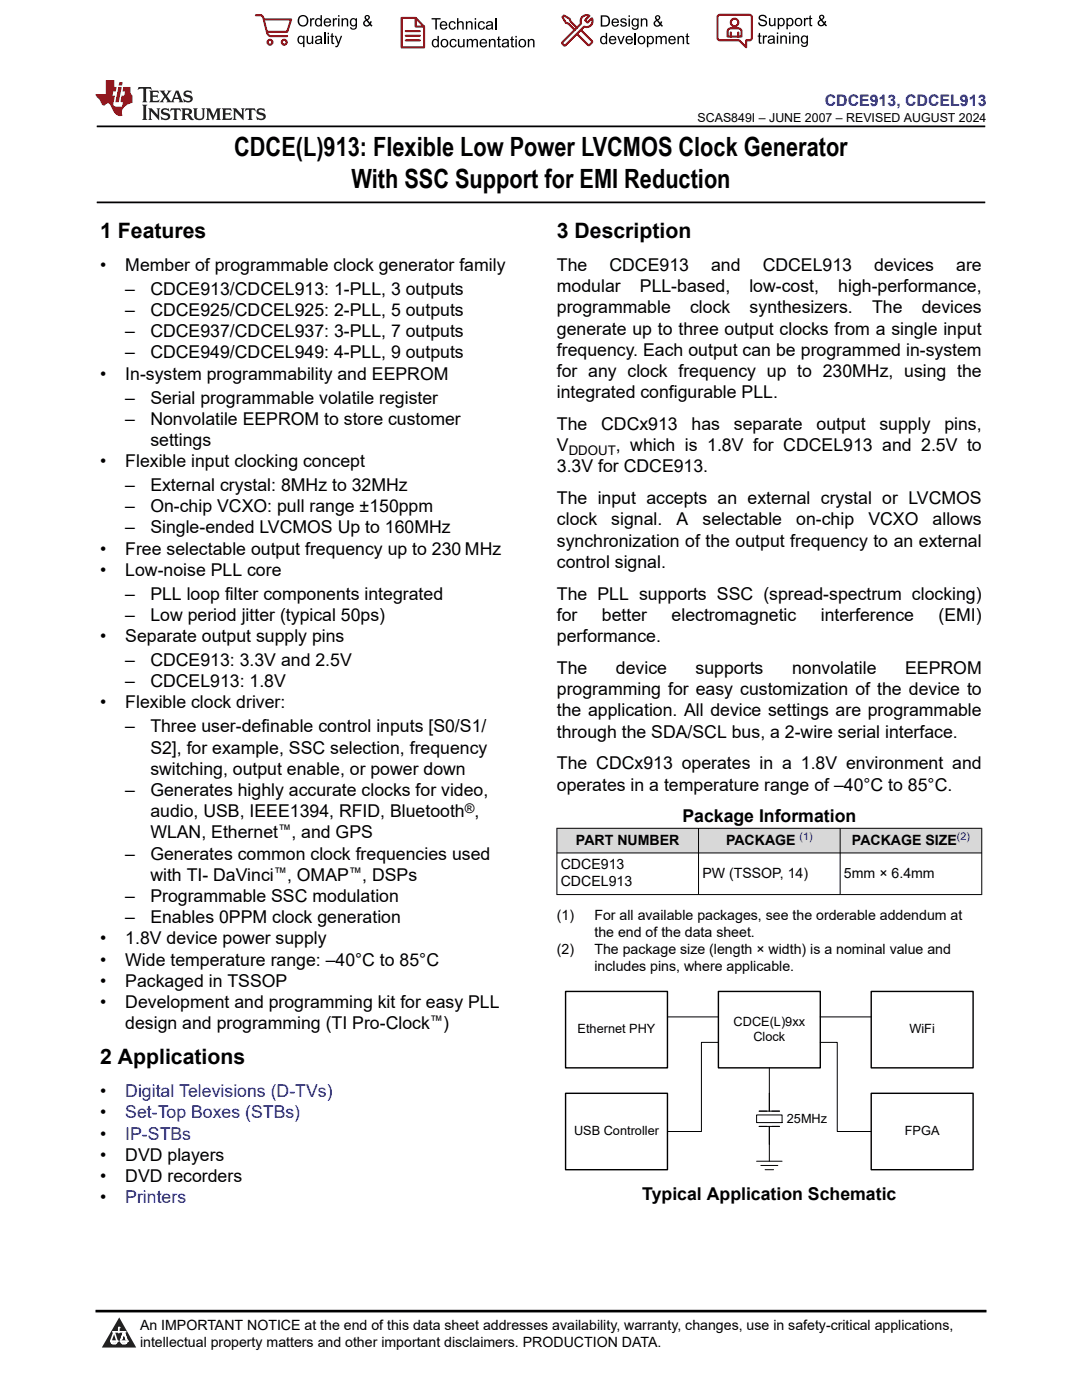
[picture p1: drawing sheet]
<svg xmlns="http://www.w3.org/2000/svg" width="216mm" height="279mm" viewBox="0 0 216 279" stroke-linecap="round" stroke-linejoin="round" font-family="sans-serif">
<path d="M19.3 25.2h177.3M19.3 40.4h177.3" fill="none" stroke="#000" stroke-width=".35"/>
<g fill="#d8d8d8">
<path d="M111.1 165.3h84.8v4.9h-84.8z" fill-rule="evenodd"/>
<path d="M111.2 165.4h28.1v4.8h-28.1z" fill-rule="evenodd"/>
<path d="M139.4 165.4h28.2v4.8h-28.2z" fill-rule="evenodd"/>
<path d="M167.7 165.4h28.1v4.8h-28.1z" fill-rule="evenodd"/>
</g>
<path d="M111.1 165.3h84.9M111.1 170.2h84.9M111.1 178.5h84.9M111.1 165.2v13.4M139.4 165.2v13.4M167.6 165.2v13.4M195.9 165.2v13.4" fill="none" stroke="#000" stroke-width=".2"/>
<path d="M143.3 197.9h20.4v15.2h-20.4z" fill-rule="evenodd" fill="#fff"/>
<path d="M143.3 197.9h20.4v15.2h-20.4z" fill="none" stroke="#000" stroke-width=".28"/>
<path d="M153.5 213.1v5.1zM153.5 218.2v3.6M151 222.5h5.1v1.5h-5.1zM151 231.7h5.1M151.5 221.8h4M151.5 224.8h4M151.8 232.6h3.4M152.7 233.4h1.7M153.5 224.8v6.9" fill="none" stroke="#000" stroke-width=".2"/>
<path d="M112.9 197.9h20.3v15.2h-20.3z" fill-rule="evenodd" fill="#fff"/>
<path d="M112.9 197.9h20.3v15.2h-20.3z" fill="none" stroke="#000" stroke-width=".28"/>
<path d="M112.9 218.2h20.3v15.2h-20.3z" fill-rule="evenodd" fill="#fff"/>
<path d="M112.9 218.2h20.3v15.2h-20.3z" fill="none" stroke="#000" stroke-width=".28"/>
<path d="M173.8 197.9h20.4v15.2h-20.4z" fill-rule="evenodd" fill="#fff"/>
<path d="M173.8 197.9h20.4v15.2h-20.4z" fill="none" stroke="#000" stroke-width=".28"/>
<path d="M173.8 218.2h20.4v15.2h-20.4z" fill-rule="evenodd" fill="#fff"/>
<path d="M173.8 218.2h20.4v15.2h-20.4z" fill="none" stroke="#000" stroke-width=".28"/>
<path d="M133.2 202.9h10.1M143.3 208h-3.3v17.8h-6.8M163.7 208h3.4v17.8h6.7M163.7 202.9h10.1" fill="none" stroke="#000" stroke-width=".2"/>
<path d="M0 0h215.9v23.8h-215.9z" fill-rule="evenodd" fill="#fff"/>
<path d="M27.7 17.4l-.2 .6 .5-.3h.6v.2v2.1l-.2 .4h1l-.2-.4v-2.1v-.2h.5l.5 .3-.1-.6zM29.8 18.1l.2 .4v1.5l-.2 .4h1.9l.1-.6a1.08 1.08 0 0 1-1.3 .2v-.7h.6l.4 .2v-.6l-.4 .2h-.6v-.6l.2-.1a1 1 0 0 1 1 .2l-.1-.5zM31.8 18.1l1 1.1-1 1.2h.9l-.2-.2 .4-.7 .5 .7-.2 .2h1.6l-.2-.2 .1-.4h1l.1 .4-.1 .2h.9l-.2-.3-.8-2h-.5l-1 2.2-.8-1.1 .9-1.1h-.8l.2 .2-.5 .7-.3-.7 .1-.2zM35.2 18.5l.4 1h-.8zM36.8 18.2a.65 .65 0 0 0-.2 .8 .65 .65 0 0 0 .6 .4l.7 .2 .1 .2a.79 .79 0 0 1-.7 .4 .79 .79 0 0 1-.7-.5l.1 .7 .2-.1a.93 .93 0 0 0 1.1 .1 .93 .93 0 0 0 .4-1 1.46 1.46 0 0 0-1.2-.6l-.1-.3a1.09 1.09 0 0 1 1.2 .2l-.2-.6-.1 .1-.6-.2zM28.4 20.9l.2 .4v2.3l-.2 .3h1l-.2-.3v-2.3l.2-.4zM29.6 21.6l.2 .4v1.6l-.2 .3h.8l-.3-.3v-1.4l1.7 1.8v-2l.2-.4h-.8l.2 .2 .1 1.1-1.2-1.3zM32.3 21.8a.65 .65 0 0 0-.2 .7 .65 .65 0 0 0 .7 .4l.6 .2 .1 .2a.79 .79 0 0 1-.7 .4 .79 .79 0 0 1-.7-.5l.1 .7 .2-.1a.93 .93 0 0 0 1.1 .1 .93 .93 0 0 0 .4-.9 1.46 1.46 0 0 0-1.2-.6l-.1-.4a1.09 1.09 0 0 1 1.2 .2l-.2-.6-.1 .1-.6-.1zM34.1 21.6l-.1 .7a.63 .63 0 0 1 .7-.4l.1 1.7-.3 .3h1l-.2-.3v-1.7a.66 .66 0 0 1 .8 .4l-.1-.7zM36.2 21.6l.2 .4v1.6l-.2 .3h.9l-.2-.2v-.7h.5l.1 .2a.79 .79 0 0 0 1.2 .6l-1-.9a.61 .61 0 0 0 .6-.6 .61 .61 0 0 0-.5-.6zM36.9 21.9h.2a.47 .47 0 0 1 .5 .1 .47 .47 0 0 1 .1 .5l-.2 .2h-.6zM38.5 21.6l.2 .2a2.27 2.27 0 0 0 .4 2 1.04 1.04 0 0 0 1.7-.7v-1.3l.2-.2h-.8l.2 .4v1.1a.6 .6 0 0 1-.6 .6 .6 .6 0 0 1-.6-.6v-1.1l.3-.4zM41.1 21.6l.2 .4v1.6l-.2 .3h.7l-.2-.3v-1.5l.9 1.9 .8-1.9v1.5l-.2 .3h1l-.3-.3v-1.6l.3-.4h-.8l-.7 1.5-.7-1.5zM44.3 21.6l.2 .4v1.6l-.2 .3h1.9l.1-.5a1.09 1.09 0 0 1-1.3 .1v-.6h.6l.4 .1v-.6l-.4 .2h-.6v-.6l.2-.1a1.01 1.01 0 0 1 1 .3l-.1-.6zM46.4 21.6l.3 .4v1.6l-.3 .3h.8l-.2-.3v-1.4l1.6 1.8v-2l.2-.4h-.7l.2 .2v1.1l-1.2-1.3zM49 21.6l-.1 .7a.63 .63 0 0 1 .8-.4v1.7l-.3 .3h1l-.2-.3v-1.7a.66 .66 0 0 1 .8 .4l-.1-.7zM51.4 21.8a.65 .65 0 0 0-.2 .7 .65 .65 0 0 0 .6 .4l.6 .2 .2 .2a.79 .79 0 0 1-.8 .4 .79 .79 0 0 1-.6-.5l.1 .7 .2-.1a.93 .93 0 0 0 1 .1 .93 .93 0 0 0 .5-.9 1.46 1.46 0 0 0-1.3-.6l-.1-.4a1.09 1.09 0 0 1 1.3 .2l-.2-.6-.2 .1-.5-.1z" fill="#231f20"/>
<path d="M21.1 16v2.8h-2.1l.1 .3 .9 1a.95 .95 0 0 0 .9 .9 .59 .59 0 0 1 .6-.4 .59 .59 0 0 1 .5 .4l.4 .8a1.59 1.59 0 0 0 2.1 1.3 1.61 1.61 0 0 1 1-2.2l1-.4-.1-1.5a1.59 1.59 0 0 1-.4-1.6h-1.4l-.2 .9h.5l-.1 .8h-.5l-.2 1v.2l.4 .1-.2 .9h-.6a.73 .73 0 0 1-1.1-.7l.3-1.5h-.5l.2-.8h.5l.2-.9h-.5v-1.4zM23.6 17.4l-.6 3h.7l.6-3zM23.8 16.4l-.1 .7h.7l.1-.7z" fill="#ed1c24"/>
<g fill="#000">
<path d="M59.4 4.2a1.12 1.12 0 0 1 2.2 0 1.12 1.12 0 0 1-2.2 0zM59.9 3.5a.89 .89 0 0 0-.1 1.1 .89 .89 0 0 0 1.1 .4 .88 .88 0 0 0 .3-1.3 .88 .88 0 0 0-1.3-.2z" fill-rule="evenodd"/>
<path d="M59.5 7.3l.5-.2 .5 .3v-.3h.3v2.3h-.3v-.8a.74 .74 0 0 1-1 0 .74 .74 0 0 1-.1-1zM59.8 7.5a.57 .57 0 0 0-.2 .7 .57 .57 0 0 0 .8 .2 .57 .57 0 0 0 .1-.7 .57 .57 0 0 0-.7-.2z" fill-rule="evenodd"/>
<path d="M61.9 3.6h.2v.3l.2-.2 .3-.1 .2 .1-.1 .3a.36 .36 0 0 0-.5 0 .36 .36 0 0 0 0 .4v.9h-.3z" fill-rule="evenodd"/>
<path d="M61.2 7.1h.3v.9a.41 .41 0 0 0 .4 .6 .41 .41 0 0 0 .3-.6v-.9h.3v1.7h-.2v-.3a.58 .58 0 0 1-.7 .3 .58 .58 0 0 1-.4-.6z" fill-rule="evenodd"/>
<path d="M63 3.8l.5-.2 .5 .2v-.8h.2v2.3h-.2v-.2a.75 .75 0 0 1-1-.1 .75 .75 0 0 1-.1-1zM63.2 4a.57 .57 0 0 0-.1 .7 .57 .57 0 0 0 .8 .2 .57 .57 0 0 0 .1-.7 .57 .57 0 0 0-.8-.2z" fill-rule="evenodd"/>
<path d="M63 7.3a.74 .74 0 0 1 1-.1 .74 .74 0 0 1 .3 .9v.7h-.3v-.2a.57 .57 0 0 1-.8 .2 .57 .57 0 0 1-.2-.8l1-.3a.41 .41 0 0 0-.4-.4 .41 .41 0 0 0-.4 .4l-.3-.1zM63.2 8.2a.35 .35 0 0 0 .2 .5 .35 .35 0 0 0 .5-.3l.1-.4z" fill-rule="evenodd"/>
<path d="M65.4 6.5h.3v.3h-.3zM65.4 7.1h.3v1.7h-.3z" fill-rule="evenodd"/>
<path d="M64.8 3.8a.76 .76 0 0 1 .9-.1 .76 .76 0 0 1 .4 .8h-1.2a.47 .47 0 0 0 .3 .6 .47 .47 0 0 0 .6-.4l.3 .1a.82 .82 0 0 1-1.3 .3 .82 .82 0 0 1 0-1.3zM65 4l-.1 .3h.9l-.3-.4z" fill-rule="evenodd"/>
<path d="M66.4 3.6h.3v.3l.1-.2 .4-.1 .1 .1-.1 .3a.36 .36 0 0 0-.4 0 .36 .36 0 0 0-.1 .4v.9h-.3z" fill-rule="evenodd"/>
<path d="M66.1 6.7l.3-.1v.5h.3v.3h-.3v.9l.1 .2h.2v.3a.41 .41 0 0 1-.4-.1 .41 .41 0 0 1-.2-.4v-.9h-.2v-.3h.2z" fill-rule="evenodd"/>
<path d="M66.8 7.1h.3l.4 1.4 .5-1.4h.3l-.6 1.7a.57 .57 0 0 1-.8 .6v-.3a.37 .37 0 0 0 .5-.3z" fill-rule="evenodd"/>
<path d="M67.5 3h.2v.3h-.2zM67.5 3.6h.2v1.7h-.2z" fill-rule="evenodd"/>
<path d="M68.2 3.6h.2v.3a.58 .58 0 0 1 .7-.3 .58 .58 0 0 1 .4 .7v1h-.3v-1a.4 .4 0 0 0-.4-.5 .4 .4 0 0 0-.4 .6v.9h-.2z" fill-rule="evenodd"/>
<path d="M70 3.8l.5-.2 .5 .2v-.2h.2v1.5a.71 .71 0 0 1-.5 .8 .71 .71 0 0 1-.8-.5h.2a.46 .46 0 0 0 .6 .3 .46 .46 0 0 0 .3-.6 .78 .78 0 0 1-1.1-.2 .78 .78 0 0 1 .1-1.1zM70.2 4a.53 .53 0 0 0-.1 .8 .53 .53 0 0 0 .8 0 .54 .54 0 0 0 0-.7 .54 .54 0 0 0-.7-.1z" fill-rule="evenodd"/>
<path d="M72.9 3.1a.53 .53 0 0 1 .8 .1 .53 .53 0 0 1-.3 .8l.4 .5 .1-.3 .3 .1-.2 .5 .3 .3-.2 .2-.3-.3a.71 .71 0 0 1-1.2 .1 .71 .71 0 0 1 .4-1.1l-.3-.5zM73 3.5a.3 .3 0 0 0 .6 0 .3 .3 0 0 0-.6 0zM72.9 4.3a.45 .45 0 0 0 0 .7 .45 .45 0 0 0 .7-.2l-.5-.6z" fill-rule="evenodd"/>
<path d="M86.1 3.6h1.8v.3h-.7v2h-.3v-2h-.8z" fill-rule="evenodd"/>
<path d="M86.3 8l.5-.2 .5 .2v-.8h.3v2.2h-.3v-.2a.76 .76 0 0 1-1 0 .76 .76 0 0 1-.1-1zM86.6 8.1a.58 .58 0 0 0-.2 .8 .58 .58 0 0 0 .8 .2 .58 .58 0 0 0 .1-.8 .58 .58 0 0 0-.7-.2z" fill-rule="evenodd"/>
<path d="M88.2 7.9a.81 .81 0 0 1 1.1 .2 .81 .81 0 0 1-.2 1.1 .81 .81 0 0 1-1.1-.1l-.1-.8zM88.3 8.1a.57 .57 0 0 0 0 .9 .57 .57 0 0 0 .8 0 .57 .57 0 0 0 0-.8 .57 .57 0 0 0-.8-.1z" fill-rule="evenodd"/>
<path d="M88 4.4a.77 .77 0 0 1 .9-.1 .77 .77 0 0 1 .4 .8h-1.3a.48 .48 0 0 0 .4 .6 .48 .48 0 0 0 .6-.3h.3a.83 .83 0 0 1-1.3 .4 .83 .83 0 0 1 0-1.4zM88.2 4.6l-.2 .3h1l-.3-.4z" fill-rule="evenodd"/>
<path d="M89.7 4.4a.7 .7 0 0 1 1.2 .3l-.2 .1a.45 .45 0 0 0-.6-.3 .45 .45 0 0 0-.3 .6 .45 .45 0 0 0 .3 .6 .45 .45 0 0 0 .6-.4h.3a.76 .76 0 0 1-1.1 .6 .76 .76 0 0 1-.3-1.1z" fill-rule="evenodd"/>
<path d="M89.9 8a.7 .7 0 0 1 1.2 .3h-.3a.45 .45 0 0 0-.5-.3 .45 .45 0 0 0-.3 .6 .45 .45 0 0 0 .3 .6 .45 .45 0 0 0 .6-.4l.2 .1a.76 .76 0 0 1-1 .5 .76 .76 0 0 1-.4-1.1z" fill-rule="evenodd"/>
<path d="M91.2 3.6h.3v.8a.59 .59 0 0 1 .7-.2 .59 .59 0 0 1 .3 .7v1h-.2v-1a.4 .4 0 0 0-.5-.4 .4 .4 0 0 0-.3 .5v.9h-.3z" fill-rule="evenodd"/>
<path d="M91.4 7.8h.2v.9a.41 .41 0 0 0 .5 .5 .41 .41 0 0 0 .3-.5v-.9h.3v1.6h-.3v-.2a.58 .58 0 0 1-.7 .3 .58 .58 0 0 1-.3-.7z" fill-rule="evenodd"/>
<path d="M93 4.2h.2v.3a.59 .59 0 0 1 .7-.3 .59 .59 0 0 1 .4 .7v1h-.3v-1a.41 .41 0 0 0-.4-.5 .41 .41 0 0 0-.4 .6v.9h-.2z" fill-rule="evenodd"/>
<path d="M93.1 7.8h.3v.2a.56 .56 0 0 1 1 0 .54 .54 0 0 1 .6-.2 .54 .54 0 0 1 .4 .5v1.1h-.3v-1a.34 .34 0 0 0-.3-.4 .34 .34 0 0 0-.4 .3v1.1h-.3v-1a.38 .38 0 0 0-.5-.4 .38 .38 0 0 0-.2 .6v.8h-.3z" fill-rule="evenodd"/>
<path d="M94.7 3.6h.3v.3h-.3zM94.7 4.2h.3v1.7h-.3z" fill-rule="evenodd"/>
<path d="M95.5 4.4a.7 .7 0 0 1 1.3 .3l-.3 .1a.45 .45 0 0 0-.6-.3 .45 .45 0 0 0-.3 .6 .45 .45 0 0 0 .3 .6 .45 .45 0 0 0 .6-.4h.3a.76 .76 0 0 1-1.1 .6 .76 .76 0 0 1-.3-1.1z" fill-rule="evenodd"/>
<path d="M95.9 8a.77 .77 0 0 1 .9-.2 .77 .77 0 0 1 .4 .9h-1.2a.48 .48 0 0 0 .3 .5 .48 .48 0 0 0 .6-.3h.3a.83 .83 0 0 1-1.3 .4 .83 .83 0 0 1 0-1.3zM96.1 8.1l-.1 .4h.9l-.2-.5z" fill-rule="evenodd"/>
<path d="M97.5 7.8h.3v.2a.59 .59 0 0 1 .7-.2 .59 .59 0 0 1 .4 .6v1h-.3v-1a.41 .41 0 0 0-.5-.4 .41 .41 0 0 0-.3 .5v.9h-.3z" fill-rule="evenodd"/>
<path d="M97.1 4.4a.74 .74 0 0 1 1-.1 .74 .74 0 0 1 .3 .9v.7h-.3v-.2a.59 .59 0 0 1-.8 .2 .59 .59 0 0 1-.3-.8l1.1-.3a.42 .42 0 0 0-.4-.4 .42 .42 0 0 0-.5 .4l-.2-.1zM97.3 5.3a.36 .36 0 0 0 .2 .5 .36 .36 0 0 0 .5-.2l.1-.5z" fill-rule="evenodd"/>
<path d="M99.4 7.4l.2-.2v.6h.3v.2h-.3v1l.1 .2h.2l.1 .2a.41 .41 0 0 1-.5 0 .41 .41 0 0 1-.1-.4v-1h-.2v-.2h.2z" fill-rule="evenodd"/>
<path d="M100.3 8a.74 .74 0 0 1 .9-.2 .74 .74 0 0 1 .3 .9l.1 .7h-.3v-.2a.59 .59 0 0 1-.8 .3 .59 .59 0 0 1-.3-.8l1-.3a.42 .42 0 0 0-.3-.4 .42 .42 0 0 0-.5 .3h-.3zM100.5 8.8a.36 .36 0 0 0 .1 .5 .36 .36 0 0 0 .5-.2l.2-.5z" fill-rule="evenodd"/>
<path d="M102 7.4l.3-.2v.6h.3v.2h-.3v1l.1 .2h.2v.2a.41 .41 0 0 1-.5 0 .41 .41 0 0 1-.1-.4v-1h-.2v-.2h.2z" fill-rule="evenodd"/>
<path d="M102.8 7.2h.3v.3h-.3zM102.8 7.8h.3v1.6h-.3z" fill-rule="evenodd"/>
<path d="M103.7 7.9a.81 .81 0 0 1 1.1 .2 .81 .81 0 0 1-.1 1.1 .81 .81 0 0 1-1.2-.1v-.8zM103.9 8.1a.57 .57 0 0 0-.1 .9 .57 .57 0 0 0 .8 0 .57 .57 0 0 0 0-.8 .57 .57 0 0 0-.7-.1z" fill-rule="evenodd"/>
<path d="M105.3 7.8h.3v.2a.59 .59 0 0 1 .7-.2 .59 .59 0 0 1 .4 .6v1h-.3v-1a.41 .41 0 0 0-.5-.4 .41 .41 0 0 0-.3 .5v.9h-.3z" fill-rule="evenodd"/>
<path d="M119.9 3.1h.7a1.12 1.12 0 0 1 1.1 1.1 1.12 1.12 0 0 1-1 1.1h-.8zM120.2 3.3v1.7h.4a.86 .86 0 0 0 .8-.8 .86 .86 0 0 0-.8-.9z" fill-rule="evenodd"/>
<path d="M119.9 7.4l.5-.3 .5 .3v-.8h.2v2.2h-.2v-.2a.75 .75 0 0 1-1 0 .75 .75 0 0 1-.1-1zM120.1 7.5a.57 .57 0 0 0-.1 .8 .57 .57 0 0 0 .8 .2 .57 .57 0 0 0 .1-.8 .57 .57 0 0 0-.8-.2z" fill-rule="evenodd"/>
<path d="M121.7 7.4a.76 .76 0 0 1 .9-.2 .76 .76 0 0 1 .4 .9h-1.2a.47 .47 0 0 0 .3 .5 .47 .47 0 0 0 .6-.3h.3a.82 .82 0 0 1-1.3 .4 .82 .82 0 0 1 0-1.3zM121.9 7.5l-.1 .3h.9l-.3-.4z" fill-rule="evenodd"/>
<path d="M122.2 3.9a.76 .76 0 0 1 .9-.2 .76 .76 0 0 1 .4 .9h-1.2a.47 .47 0 0 0 .4 .5 .47 .47 0 0 0 .5-.3h.3a.82 .82 0 0 1-1.3 .4 .82 .82 0 0 1 0-1.3zM122.5 4l-.2 .3h.9l-.2-.4z" fill-rule="evenodd"/>
<path d="M123.9 3.8a.71 .71 0 0 1 1.1 .3h-.2a.32 .32 0 0 0-.4-.3 .32 .32 0 0 0-.3 .4h.1a.75 .75 0 0 1 .9 .8 .72 .72 0 0 1-.7 .3 .72 .72 0 0 1-.7-.5h.3a.36 .36 0 0 0 .4 .4 .36 .36 0 0 0 .3-.5 .8 .8 0 0 1-.9-.7z" fill-rule="evenodd"/>
<path d="M123.2 7.2h.3l.4 1.3 .5-1.3h.3l-.7 1.6h-.2z" fill-rule="evenodd"/>
<path d="M125.4 3.1h.3v.3h-.3zM125.4 3.7h.3v1.6h-.3z" fill-rule="evenodd"/>
<path d="M125 7.4a.76 .76 0 0 1 .9-.2 .76 .76 0 0 1 .4 .9h-1.2a.47 .47 0 0 0 .3 .5 .47 .47 0 0 0 .6-.3h.3a.82 .82 0 0 1-1.3 .4 .82 .82 0 0 1 0-1.3zM125.2 7.5l-.1 .3h.9l-.2-.4z" fill-rule="evenodd"/>
<path d="M126.2 3.9l.5-.3 .5 .3v-.2h.2v1.4a.71 .71 0 0 1-.5 .8 .71 .71 0 0 1-.8-.5l.2 .1a.46 .46 0 0 0 .6 .2 .46 .46 0 0 0 .3-.6 .78 .78 0 0 1-1.1-.1 .78 .78 0 0 1 .1-1.1zM126.4 4a.53 .53 0 0 0-.1 .8 .53 .53 0 0 0 .8 0 .54 .54 0 0 0 0-.7 .54 .54 0 0 0-.7-.1z" fill-rule="evenodd"/>
<path d="M127.5 7.3a.8 .8 0 0 1 1.1 .2 .8 .8 0 0 1-.1 1.1 .8 .8 0 0 1-1.2-.1v-.8zM127.7 7.5a.56 .56 0 0 0-.1 .9 .56 .56 0 0 0 .8-.1 .56 .56 0 0 0 0-.7 .56 .56 0 0 0-.7-.1z" fill-rule="evenodd"/>
<path d="M127.9 3.7h.2v.2a.58 .58 0 0 1 .7-.2 .58 .58 0 0 1 .4 .6v1h-.3v-1a.4 .4 0 0 0-.4-.4 .4 .4 0 0 0-.4 .5v.9h-.2z" fill-rule="evenodd"/>
<path d="M129.1 7.2h.2v.2a.72 .72 0 0 1 1-.1 .72 .72 0 0 1 .2 1 .64 .64 0 0 1-.5 .5 .64 .64 0 0 1-.6-.2v.8h-.3zM129.5 7.5a.56 .56 0 0 0-.2 .8 .56 .56 0 0 0 .8 .2 .56 .56 0 0 0 .1-.8 .56 .56 0 0 0-.7-.2z" fill-rule="evenodd"/>
<path d="M130.8 7.2h.3v.2a.55 .55 0 0 1 .9 0 .53 .53 0 0 1 .6-.3 .53 .53 0 0 1 .4 .6v1.1h-.2v-1a.34 .34 0 0 0-.3-.4 .34 .34 0 0 0-.4 .3v1.1h-.3v-1a.37 .37 0 0 0-.5-.4 .37 .37 0 0 0-.2 .6v.8h-.3z" fill-rule="evenodd"/>
<path d="M130.8 3.2a.53 .53 0 0 1 .9 .1 .53 .53 0 0 1-.4 .8l.4 .5 .2-.4 .2 .1-.2 .5 .4 .3-.2 .3-.3-.4a.71 .71 0 0 1-1.2 .1 .71 .71 0 0 1 .3-1.1l-.2-.5zM130.9 3.6a.3 .3 0 0 0 .6 0 .3 .3 0 0 0-.6 0zM130.9 4.3a.45 .45 0 0 0 0 .7 .45 .45 0 0 0 .7-.2l-.5-.6z" fill-rule="evenodd"/>
<path d="M133.6 7.4a.76 .76 0 0 1 .9-.2 .76 .76 0 0 1 .3 .9h-1.2a.47 .47 0 0 0 .4 .5 .47 .47 0 0 0 .6-.3h.2a.82 .82 0 0 1-1.2 .4 .82 .82 0 0 1 0-1.3zM133.8 7.5l-.2 .3h1l-.3-.4z" fill-rule="evenodd"/>
<path d="M135.2 7.2h.2v.2a.58 .58 0 0 1 .7-.2 .58 .58 0 0 1 .4 .6v1h-.3v-1a.4 .4 0 0 0-.4-.4 .4 .4 0 0 0-.3 .5v.9h-.3z" fill-rule="evenodd"/>
<path d="M137 6.8l.3-.2v.6h.2v.2h-.2v1v.2h.2l.1 .2a.41 .41 0 0 1-.5 0 .41 .41 0 0 1-.1-.5v-.9h-.2v-.2h.2z" fill-rule="evenodd"/>
<path d="M151.6 3.1a.88 .88 0 0 1 1.4 .5h-.3a.49 .49 0 0 0-.5-.5 .49 .49 0 0 0-.5 .6l.1 .1a1.06 1.06 0 0 1 1.2 1 .95 .95 0 0 1-.9 .4 .95 .95 0 0 1-.8-.7h.3a.58 .58 0 0 0 .6 .5 .58 .58 0 0 0 .5-.6l-.2-.1a.95 .95 0 0 1-1.1-.9z" fill-rule="evenodd"/>
<path d="M151.4 6.7l.3-.2v.6h.2v.2h-.2v1v.2h.2l.1 .2a.41 .41 0 0 1-.5 0 .41 .41 0 0 1-.1-.5v-.9h-.2v-.2h.2z" fill-rule="evenodd"/>
<path d="M152.2 7.1h.3v.2l.1-.2h.4h.1l-.1 .3a.36 .36 0 0 0-.4 0 .36 .36 0 0 0-.1 .5v.8h-.3z" fill-rule="evenodd"/>
<path d="M153.3 7.3a.74 .74 0 0 1 1-.2 .74 .74 0 0 1 .3 .9l.1 .7h-.3l-.1-.2a.57 .57 0 0 1-.8 .3 .57 .57 0 0 1-.1-.9l.9-.2a.41 .41 0 0 0-.4-.4 .41 .41 0 0 0-.4 .3h-.3zM153.5 8.1a.35 .35 0 0 0 .2 .5 .35 .35 0 0 0 .5-.2l.1-.5z" fill-rule="evenodd"/>
<path d="M153.4 3.6h.3v.9a.41 .41 0 0 0 .4 .5 .41 .41 0 0 0 .4-.5v-.9h.2v1.6h-.2v-.2a.58 .58 0 0 1-.7 .2 .58 .58 0 0 1-.4-.6z" fill-rule="evenodd"/>
<path d="M155 6.5h.3v.3h-.3zM155 7.1h.3v1.6h-.3z" fill-rule="evenodd"/>
<path d="M155.2 3.6h.2v.2a.72 .72 0 0 1 1-.1 .72 .72 0 0 1 .2 1 .64 .64 0 0 1-.5 .5 .64 .64 0 0 1-.6-.2v.8h-.3zM155.6 3.9a.56 .56 0 0 0-.2 .8 .56 .56 0 0 0 .8 .2 .56 .56 0 0 0 .1-.8 .56 .56 0 0 0-.7-.2z" fill-rule="evenodd"/>
<path d="M155.7 7.1h.3v.2a.58 .58 0 0 1 .7-.2 .58 .58 0 0 1 .3 .6v1h-.3v-1a.4 .4 0 0 0-.4-.4 .4 .4 0 0 0-.3 .5v.9h-.3z" fill-rule="evenodd"/>
<path d="M156.9 3.6h.3v.2a.72 .72 0 0 1 .9-.1 .72 .72 0 0 1 .2 1 .64 .64 0 0 1-.4 .5 .64 .64 0 0 1-.7-.2v.8h-.3zM157.3 3.9a.56 .56 0 0 0-.1 .8 .56 .56 0 0 0 .7 .2 .56 .56 0 0 0 .2-.8 .56 .56 0 0 0-.8-.2z" fill-rule="evenodd"/>
<path d="M157.4 6.5h.3v.3h-.3zM157.4 7.1h.3v1.6h-.3z" fill-rule="evenodd"/>
<path d="M158.1 7.1h.3v.2a.58 .58 0 0 1 .7-.2 .58 .58 0 0 1 .4 .6v1h-.3v-1a.4 .4 0 0 0-.5-.4 .4 .4 0 0 0-.3 .5v.9h-.3z" fill-rule="evenodd"/>
<path d="M158.8 3.7a.8 .8 0 0 1 1.1 .2 .8 .8 0 0 1-.1 1.1 .8 .8 0 0 1-1.1-.1l-.1-.8zM159 3.9a.56 .56 0 0 0-.1 .9 .56 .56 0 0 0 .9 0 .56 .56 0 0 0-.1-.8 .56 .56 0 0 0-.7-.1z" fill-rule="evenodd"/>
<path d="M160 7.3l.5-.2 .5 .2v-.2h.2v1.4a.71 .71 0 0 1-.5 .9 .71 .71 0 0 1-.9-.5h.3a.46 .46 0 0 0 .6 .2 .46 .46 0 0 0 .2-.6 .78 .78 0 0 1-1-.1 .78 .78 0 0 1 .1-1.1zM160.2 7.4a.53 .53 0 0 0-.1 .8 .53 .53 0 0 0 .8 0 .54 .54 0 0 0 0-.7 .54 .54 0 0 0-.7-.1z" fill-rule="evenodd"/>
<path d="M160.4 3.6h.3v.2l.1-.2h.4h.1l-.1 .3a.36 .36 0 0 0-.4 0 .36 .36 0 0 0-.1 .5v.8h-.3z" fill-rule="evenodd"/>
<path d="M161.5 3.2l.3-.2v.6h.3v.2h-.3v1v.2h.3v.2a.41 .41 0 0 1-.5 0 .41 .41 0 0 1-.1-.5v-.9h-.2v-.2h.2z" fill-rule="evenodd"/>
<path d="M163.6 3.1a.53 .53 0 0 1 .8 .1 .53 .53 0 0 1-.3 .8l.4 .5 .1-.3h.3l-.2 .5 .3 .3-.2 .3-.3-.3a.71 .71 0 0 1-1.2 .1 .71 .71 0 0 1 .4-1.2l-.3-.5zM163.7 3.5a.3 .3 0 0 0 .5 0 .3 .3 0 0 0-.5 0zM163.6 4.2a.45 .45 0 0 0 0 .8 .45 .45 0 0 0 .7-.3l-.5-.6z" fill-rule="evenodd"/>
</g>
<path d="M64.8 6.5v2.3M98.9 3.6v2.3M126.8 6.6v2.2" fill="none" stroke="#000" stroke-width=".28"/>
<g fill="none" stroke="#de0000" stroke-width=".42">
<path d="M51.1 3l1 .1a1.4 1.4 0 0 1 .6 1.2l.7 2.5a.95 .95 0 0 0 1.1 .4h2.8M52.7 3.9h5.4l-.8 2.4h-4M80.1 3.6h2.8v1.7h1.7v4.2h-4.5zM81 7.1h2.8M81 6.2h2.8M81 8.1h2.8M82.9 3.6l1.7 1.7M115.1 5.5l-1.3-1.2-.1-.5-1.2-.7-.3 .3 .7 1.1 .5 .2 1.3 1.3M115.9 6l2.2 2.2v.3l-.5 .5h-.3l-2.2-2.2zM115.9 6l.7-.7a1.19 1.19 0 0 0 1.3-.3 1.19 1.19 0 0 0 .2-1.4l-.9 .9-.4-.5 .8-.8a1.19 1.19 0 0 0-1.4 .1 1.19 1.19 0 0 0-.2 1.4l-3.8 3.7v.3l.3 .3h.3l2.3-2.2M143.2 3.2l.4-.2h6l.4 .2v4.4l-.2 .4-.9 .1v1.3l-1.4-1.3h-3.9l-.4-.3zM145.4 5.8l.4-.1h1.6a.61 .61 0 0 1 .6 .6v1h-2.8v-1z"/>
<path d="M145.8 6.5v.8M147.3 6.5v.8"/>
<circle cx="53.9" cy="8.4" r=".49"/>
<circle cx="56.7" cy="8.4" r=".49"/>
<circle cx="146.6" cy="4.5" r=".75"/>
</g>
<path d="M0 261.4h215.9v18h-215.9z" fill-rule="evenodd" fill="#fff"/>
<path d="M23.8 262.9l3.4 6h-6.9z" fill="#231f20"/>
<path d="M22.1 267.7h1.3l-.4 .5h-.3a.55 .55 0 0 1-.6-.5z" fill-rule="evenodd" fill="#fff"/>
<path d="M22.1 267.7h1.3l-.4 .5h-.3a.55 .55 0 0 1-.6-.5z" fill="none" stroke="#231f20" stroke-width=".34"/>
<path d="M22.1 267.7h1.3l-.4 .5h-.5zM23.7 265.9h.1M23.7 264.9v1z" fill="none" stroke="#fff" stroke-width=".34"/>
<circle cx="23.7" cy="264.9" r=".17" fill="#fff"/>
<path d="M22.6 265.8h.1M22.6 265.8h2.3z" fill="none" stroke="#fff" stroke-width=".34"/>
<circle cx="24.9" cy="265.8" r=".17" fill="#fff"/>
<path d="M24 267.7h.1" fill="none" stroke="#fff" stroke-width=".34"/>
<path d="M24.7 265.8l-.7 1.9z" fill="#fff"/>
<path d="M24.7 265.8l-.7 1.9z" fill="none" stroke="#fff" stroke-width=".34"/>
<path d="M24.7 265.8l.7 1.9z" fill="#fff"/>
<path d="M24.7 265.8l.7 1.9zM25.3 267.7h.1" fill="none" stroke="#fff" stroke-width=".34"/>
<circle cx="22.1" cy="267.7" r=".17" fill="#fff"/>
<path d="M22.8 265.8l-.7 1.9zM22.8 265.8l.6 1.9z" fill="none" stroke="#fff" stroke-width=".34"/>
<circle cx="23.4" cy="267.7" r=".17" fill="#fff"/>
<path d="M24.1 267.7h1.3a.65 .65 0 0 1-.6 .5 .65 .65 0 0 1-.7-.5z" fill-rule="evenodd" fill="#fff"/>
<path d="M24.1 267.7h1.3a.65 .65 0 0 1-.6 .5 .65 .65 0 0 1-.7-.5z" fill="none" stroke="#231f20" stroke-width=".34"/>
<path d="M24 267.7h.1M24.1 267.7h1.3l-.4 .5h-.5z" fill="none" stroke="#fff" stroke-width=".34"/>
<circle cx="25.4" cy="267.7" r=".17" fill="#fff"/>
<path d="M19 261.7h177.8" fill="none" stroke="#000" stroke-width=".53"/>
<g font-size="5.3">
<text x="46.7" y="31.2">CDCE(L)913: Flexible Low Power LVCMOS Clock Generator</text>
<text x="70.1" y="37.5">With SSC Support for EMI Reduction</text>
</g>
<g font-size="4.2">
<text x="20" y="47.5">1 Features</text>
<text x="111.1" y="47.5">3 Description</text>
<text x="20" y="212.4">2 Applications</text>
</g>
<g font-size="3.5">
<text x="20" y="54.1">•</text>
<text x="25" y="54.1">Member of programmable clock generator family</text>
<text x="25" y="58.8">–</text>
<text x="30" y="58.8">CDCE913/CDCEL913: 1-PLL, 3 outputs</text>
<text x="111.1" y="58.3">modular</text>
<text x="111.1" y="54.1">The</text>
<text x="121.6" y="54.1">CDCE913</text>
<text x="127.7" y="58.3">PLL-based,</text>
<text x="141.9" y="54.1">and</text>
<text x="149.5" y="58.3">low-cost,</text>
<text x="152.2" y="54.1">CDCEL913</text>
<text x="167.3" y="58.3">high-performance,</text>
<text x="174.4" y="54.1">devices</text>
<text x="190.8" y="54.1">are</text>
<text x="25" y="63.1">–</text>
<text x="30" y="63.1">CDCE925/CDCEL925: 2-PLL, 5 outputs</text>
<text x="111.1" y="62.5">programmable</text>
<text x="137.7" y="62.5">clock</text>
<text x="149.6" y="62.5">synthesizers.</text>
<text x="174" y="62.5">The</text>
<text x="183.9" y="62.5">devices</text>
<text x="25" y="67.3">–</text>
<text x="25" y="71.5">–</text>
<text x="30" y="67.3">CDCE937/CDCEL937: 3-PLL, 7 outputs</text>
<text x="30" y="71.5">CDCE949/CDCEL949: 4-PLL, 9 outputs</text>
<text x="111.1" y="66.8">generate up to three output clocks from a single input</text>
<text x="111.1" y="71">frequency. Each output can be programmed in-system</text>
<text x="20" y="75.8">•</text>
<text x="25" y="75.8">In-system programmability and EEPROM</text>
<text x="111.1" y="75.2">for any clock frequency up to 230MHz, using the</text>
<text x="25" y="80.5">–</text>
<text x="30" y="80.5">Serial programmable volatile register</text>
<text x="111.1" y="79.5">integrated configurable PLL.</text>
<text x="25" y="84.8">–</text>
<text x="30" y="84.8">Nonvolatile EEPROM to store customer</text>
<text x="30" y="89">settings</text>
<text x="111.1" y="85.8">The</text>
<text x="120" y="85.8">CDCx913</text>
<text x="138" y="85.8">has</text>
<text x="146.4" y="85.8">separate</text>
<text x="162.9" y="85.8">output</text>
<text x="175.5" y="85.8">supply</text>
<text x="188.4" y="85.8">pins,</text>
<text x="20" y="93.2">•</text>
<text x="25" y="93.2">Flexible input clocking concept</text>
<text x="111.1" y="90.1">V</text>
<text x="111.1" y="94.3">3.3V for CDCE913.</text>
<text x="122.9" y="90.1">, which is 1.8V for CDCEL913 and 2.5V to</text>
<text x="25" y="98">–</text>
<text x="30" y="98">External crystal: 8MHz to 32MHz</text>
<text x="111.1" y="100.6">The input accepts an external crystal or LVCMOS</text>
<text x="25" y="102.2">–</text>
<text x="25" y="106.5">–</text>
<text x="30" y="102.2">On-chip VCXO: pull range ±150ppm</text>
<text x="30" y="106.5">Single-ended LVCMOS Up to 160MHz</text>
<text x="111.1" y="104.9">clock</text>
<text x="122" y="104.9">signal.</text>
<text x="135" y="104.9">A</text>
<text x="140.2" y="104.9">selectable</text>
<text x="158.9" y="104.9">on-chip</text>
<text x="173.3" y="104.9">VCXO</text>
<text x="186.1" y="104.9">allows</text>
<text x="20" y="110.7">•</text>
<text x="25" y="110.7">Free selectable output frequency up to 230 MHz</text>
<text x="111.1" y="113.3">control signal.</text>
<text x="111.1" y="109.1">synchronization of the output frequency to an external</text>
<text x="20" y="114.9">•</text>
<text x="25" y="114.9">Low-noise PLL core</text>
<text x="25" y="119.7">–</text>
<text x="30" y="119.7">PLL loop filter components integrated</text>
<text x="111.1" y="119.7">The PLL supports SSC (spread-spectrum clocking)</text>
<text x="25" y="123.9">–</text>
<text x="30" y="123.9">Low period jitter (typical 50ps)</text>
<text x="111.1" y="123.9">for</text>
<text x="120.1" y="123.9">better</text>
<text x="134" y="123.9">electromagnetic</text>
<text x="163.8" y="123.9">interference</text>
<text x="187.3" y="123.9">(EMI)</text>
<text x="20" y="128.2">•</text>
<text x="25" y="128.2">Separate output supply pins</text>
<text x="111.1" y="128.2">performance.</text>
<text x="25" y="132.9">–</text>
<text x="25" y="137.2">–</text>
<text x="30" y="132.9">CDCE913: 3.3V and 2.5V</text>
<text x="30" y="137.2">CDCEL913: 1.8V</text>
<text x="111.1" y="134.5">The</text>
<text x="122.9" y="134.5">device</text>
<text x="138.8" y="134.5">supports</text>
<text x="158" y="134.5">nonvolatile</text>
<text x="180.6" y="134.5">EEPROM</text>
<text x="20" y="141.4">•</text>
<text x="25" y="141.4">Flexible clock driver:</text>
<text x="111.1" y="143">the application. All device settings are programmable</text>
<text x="111.1" y="138.7">programming for easy customization of the device to</text>
<text x="25" y="146.1">–</text>
<text x="30" y="146.1">Three user-definable control inputs [S0/S1/</text>
<text x="111.1" y="147.2">through the SDA/SCL bus, a 2-wire serial interface.</text>
<text x="30" y="150.4">S2], for example, SSC selection, frequency</text>
<text x="30" y="154.6">switching, output enable, or power down</text>
<text x="111.1" y="153.6">The CDCx913 operates in a 1.8V environment and</text>
<text x="25" y="158.8">–</text>
<text x="30" y="158.8">Generates highly accurate clocks for video,</text>
<text x="111.1" y="157.8">operates in a temperature range of –40°C to 85°C.</text>
<text x="30" y="163.1">audio, USB, IEEE1394, RFID, Bluetooth ,</text>
<text x="30" y="167.3">WLAN, Ethernet</text>
<text x="58.1" y="167.3">, and GPS</text>
<text x="136.2" y="164.1">Package Information</text>
<text x="25" y="171.5">–</text>
<text x="30" y="171.5">Generates common clock frequencies used</text>
<text x="30" y="175.8">with TI- DaVinci</text>
<text x="57.3" y="175.8">, OMAP</text>
<text x="72.3" y="175.8">, DSPs</text>
<text x="25" y="180">–</text>
<text x="25" y="184.2">–</text>
<text x="30" y="180">Programmable SSC modulation</text>
<text x="30" y="184.2">Enables 0PPM clock generation</text>
<text x="20" y="188.5">•</text>
<text x="25" y="188.5">1.8V device power supply</text>
<text x="20" y="192.7">•</text>
<text x="20" y="196.9">•</text>
<text x="25" y="192.7">Wide temperature range: –40°C to 85°C</text>
<text x="25" y="196.9">Packaged in TSSOP</text>
<text x="20" y="201.2">•</text>
<text x="25" y="201.2">Development and programming kit for easy PLL</text>
<text x="25" y="205.4">design and programming (TI Pro-Clock</text>
<text x="88.4" y="205.4">)</text>
<text x="20" y="219">•</text>
<text x="20" y="223.2">•</text>
<text x="20" y="227.4">•</text>
<text x="20" y="231.7">•</text>
<text x="25" y="231.7">DVD players</text>
<text x="20" y="235.9">•</text>
<text x="25" y="235.9">DVD recorders</text>
<text x="128.2" y="239.6">Typical Application Schematic</text>
<text x="20" y="240.1">•</text>
</g>
<g font-size="3.5" fill="#00f">
<text x="25" y="219">Digital Televisions (D-TVs)</text>
<text x="25" y="223.2">Set-Top Boxes (STBs)</text>
<text x="25" y="227.4">IP-STBs</text>
<text x="25" y="240.1">Printers</text>
</g>
<text font-size="3.2" fill="#00f" x="164.6" y="21.1">CDCE913, CDCEL913</text>
<g font-size="2.8">
<text x="111.9" y="173.5">CDCE913</text>
<text x="114.9" y="168.6">PART NUMBER</text>
<text x="144.9" y="168.6">PACKAGE</text>
<text x="170" y="168.6">PACKAGE SIZE</text>
<text x="111.9" y="176.9">CDCEL913</text>
<text x="140.2" y="175.2">PW (TSSOP, 14)</text>
<text x="168.4" y="175.2">5mm × 6.4mm</text>
<text x="111.1" y="183.7">(1)</text>
<text x="118.6" y="183.7">For all available packages, see the orderable addendum at</text>
<text x="111.1" y="190.5">(2)</text>
<text x="118.6" y="187.1">the end of the data sheet.</text>
<text x="118.6" y="190.5">The package size (length × width) is a nominal value and</text>
<text x="118.6" y="193.8">includes pins, where applicable.</text>
<text x="27.9" y="265.5">An IMPORTANT NOTICE at the end of this data sheet addresses availability, warranty, changes, use in safety-critical applications,</text>
<text x="27.9" y="268.9">intellectual property matters and other important disclaimers. PRODUCTION DATA.</text>
</g>
<g font-size="2.6">
<text x="113.5" y="90.8">DDOUT</text>
<text x="55.5" y="166.5">™</text>
<text x="92.8" y="162.2">®</text>
<text x="54.6" y="174.9">™</text>
<text x="69.6" y="174.9">™</text>
<text x="85.8" y="204.6">™</text>
</g>
<g font-size="2.5">
<text x="139.2" y="24.3">SCAS849I – JUNE 2007 – REVISED AUGUST 2024</text>
<text x="115.3" y="206.3">Ethernet PHY</text>
<text x="146.4" y="204.7">CDCE(L)9xx</text>
<text x="150.3" y="207.8">Clock</text>
<text x="181.5" y="206.3">WiFi</text>
<text x="114.5" y="226.6">USB Controller</text>
<text x="157" y="224">25MHz</text>
<text x="180.5" y="226.6">FPGA</text>
</g>
<g font-size="2.1" fill="#00f">
<text x="159.6" y="167.6">(1)</text>
<text x="191" y="167.6">(2)</text>
</g>
</svg>
